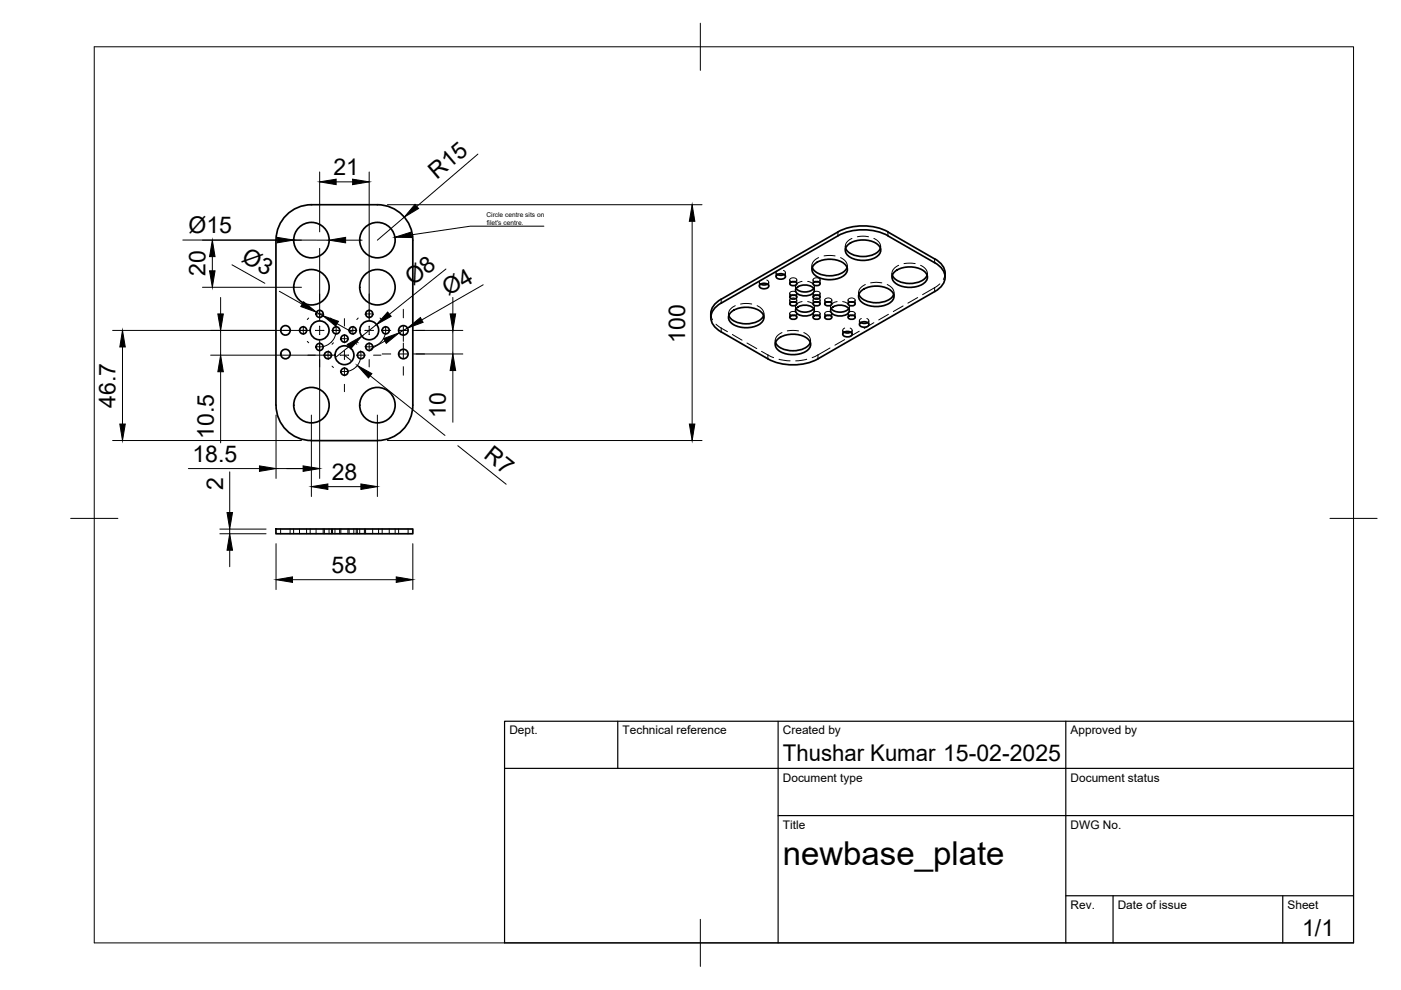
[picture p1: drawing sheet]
<svg xmlns="http://www.w3.org/2000/svg" width="297mm" height="210mm" viewBox="0 0 297 210" stroke-linecap="round" stroke-linejoin="round" font-family="sans-serif">
<!-- layer: Visible -->
<g fill="none" stroke="#000" stroke-width=".36">
<path d="M58.5 50.9v35a7.5 7.5 0 0 0 7.5 7.5M80 43.4h-14a7.5 7.5 0 0 0-7.5 7.5M80 43.4a7.5 7.5 0 0 1 7.5 7.5M87.5 50.9v35a7.5 7.5 0 0 1-7.5 7.5M164.6 58.4a1.25 1.25 0 0 1 1.9 .2 1.16 1.16 0 0 1-2 0zM164.8 58.2a1.57 1.57 0 0 0 1.4 0M167.7 59.8l.5-.1a.58 .58 0 0 1 .7 .5l-.7 .4a.58 .58 0 0 1-.7-.6zM168 59.7h.4M172.2 56.7a4.2 4.2 0 0 0 4.5 1.7 3.4 3.4 0 0 0 2.9-1.7M172.6 59.8l.5-.1a.58 .58 0 0 1 .8 .5l-.8 .4a.58 .58 0 0 1-.7-.6zM172.7 56a5.5 5.5 0 0 1 6.4 0 1.56 1.56 0 0 1-.5 2.7 5.6 5.6 0 0 1-5.9-.4 1.45 1.45 0 0 1 0-2.3zM172.9 59.7h.5"/>
<path d="M177.7 49.2l-25.4 14.6a3.4 3.4 0 0 0-1.6 2.7M177.7 49.2a11.7 11.7 0 0 1 10.6 0M179.3 52.6a4.2 4.2 0 0 0 4.4 1.7 3.4 3.4 0 0 0 3-1.7M179.8 51.9a5.5 5.5 0 0 1 6.4 0 1.56 1.56 0 0 1-.6 2.7 5.6 5.6 0 0 1-5.8-.4 1.45 1.45 0 0 1 0-2.3zM188.3 49.2l9.9 5.7M189.2 58.3a4.2 4.2 0 0 0 4.4 1.8 3.4 3.4 0 0 0 3-1.8M189.7 57.6a5.5 5.5 0 0 1 6.4 0 1.56 1.56 0 0 1-.6 2.7 5.6 5.6 0 0 1-5.8-.4 1.45 1.45 0 0 1 0-2.3zM198.2 54.9l.6 .3a3.4 3.4 0 0 1 1.6 2.7M200.4 57.9v.9M150.7 66.5v.8M152.9 64.3a3.3 3.3 0 0 0-1.8 4.3l1 1.2 .8 .6 9.9 5.7M152.9 64.3l24.8-14.3a11.6 11.6 0 0 1 10.6 0l9.9 5.7a3.3 3.3 0 0 1 1.8 4.4l-1 1.2-.8 .5-24.8 14.3"/>
<path d="M154.5 66.9a4.2 4.2 0 0 0 4.5 1.7 3.4 3.4 0 0 0 2.9-1.7M155 66.2a5.5 5.5 0 0 1 6.4 0 1.56 1.56 0 0 1-.5 2.6 5.6 5.6 0 0 1-5.9-.3 1.45 1.45 0 0 1 0-2.3zM161.1 60.4a1.25 1.25 0 0 1 1.9 .2 1.16 1.16 0 0 1-2 0zM161.3 60.3a1.57 1.57 0 0 0 1.4 0M162.8 76.1a11.7 11.7 0 0 0 10.6 0M164.4 72.6a4.2 4.2 0 0 0 4.5 1.7 3.4 3.4 0 0 0 2.9-1.7M164.9 71.9a5.5 5.5 0 0 1 6.4 0 1.56 1.56 0 0 1-.5 2.7 5.6 5.6 0 0 1-5.9-.4 1.45 1.45 0 0 1 0-2.3zM167.7 62.7l.5-.1a.58 .58 0 0 1 .7 .5l-.7 .3a.58 .58 0 0 1-.7-.5zM167.7 64.1l.5-.1a.58 .58 0 0 1 .7 .5l-.7 .3a.58 .58 0 0 1-.7-.5zM167.7 67l.5-.2a.58 .58 0 0 1 .7 .6l-.7 .3a.58 .58 0 0 1-.7-.5zM168 62.6h.4M168 64h.4"/>
<path d="M168 66.9h.4M168.8 65.4a2.72 2.72 0 0 0 3.7 0M168.8 61.2a2.72 2.72 0 0 0 3.7 0M168.9 65.3a2.63 2.63 0 0 1 3.7 .4 1.63 1.63 0 0 1-1.9 1.3 1.63 1.63 0 0 1-2-1.3zM168.9 61.1a2.63 2.63 0 0 1 3.7 .3 1.63 1.63 0 0 1-1.9 1.3 1.63 1.63 0 0 1-2-1.3zM172.6 64.1l.5-.1a.58 .58 0 0 1 .8 .5l-.8 .3a.58 .58 0 0 1-.7-.5zM172.6 67l.5-.2a.58 .58 0 0 1 .8 .6l-.8 .3a.58 .58 0 0 1-.7-.5zM172.6 62.7l.5-.1a.58 .58 0 0 1 .8 .5l-.8 .3a.58 .58 0 0 1-.7-.5zM172.9 64h.5M172.9 66.9h.5M172.9 62.6h.5M175.1 64.1l.5-.1a.58 .58 0 0 1 .7 .5l-.7 .3a.58 .58 0 0 1-.7-.5z"/>
<path d="M175.1 67l.5-.2a.58 .58 0 0 1 .7 .6l-.7 .3a.58 .58 0 0 1-.7-.5zM175.4 64h.5M175.4 66.9h.5M176.2 65.4a2.72 2.72 0 0 0 3.8 0M176.3 65.3a2.63 2.63 0 0 1 3.8 .4 1.63 1.63 0 0 1-2 1.3 1.63 1.63 0 0 1-2-1.3zM178.7 70.6a1.25 1.25 0 0 1 2 .2 1.16 1.16 0 0 1-2 0zM179 70.4a1.57 1.57 0 0 0 1.4 0M180 67l.6-.2a.58 .58 0 0 1 .7 .6l-.7 .3a.58 .58 0 0 1-.8-.5zM180 64.1l.6-.1a.58 .58 0 0 1 .7 .5l-.7 .3a.58 .58 0 0 1-.8-.5zM180.3 66.9h.5M180.3 64h.5M182.1 62.4a4.2 4.2 0 0 0 4.4 1.7 3.4 3.4 0 0 0 3-1.7"/>
<path d="M182.3 68.6a1.25 1.25 0 0 1 1.9 .2 1.16 1.16 0 0 1-2 0zM182.5 68.4a1.57 1.57 0 0 0 1.4 0M182.6 61.7a5.5 5.5 0 0 1 6.4 0 1.56 1.56 0 0 1-.6 2.7 5.6 5.6 0 0 1-5.8-.4 1.45 1.45 0 0 1 0-2.3zM66 93.4h14M58.5 112.2h29v1h-29z"/>
<circle cx="66" cy="50.9" r="3.8"/>
<circle cx="80" cy="50.9" r="3.8"/>
<circle cx="60.5" cy="75.1" r="1.01"/>
<circle cx="60.5" cy="70" r="1.01"/>
<circle cx="64.3" cy="70" r=".75"/>
<circle cx="66" cy="60.9" r="3.8"/>
<circle cx="67.8" cy="66.6" r=".75"/>
<circle cx="67.8" cy="73.6" r=".75"/>
<circle cx="67.8" cy="70" r="2"/>
<circle cx="69.5" cy="75.3" r=".75"/>
<circle cx="71.3" cy="70" r=".75"/>
<circle cx="73" cy="71.8" r=".75"/>
<circle cx="73" cy="78.8" r=".75"/>
<circle cx="73" cy="75.3" r="2"/>
<circle cx="74.8" cy="70" r=".75"/>
<circle cx="76.5" cy="75.3" r=".75"/>
<circle cx="78.3" cy="73.6" r=".75"/>
<circle cx="78.3" cy="66.6" r=".75"/>
<circle cx="78.3" cy="70" r="2"/>
<circle cx="80" cy="60.9" r="3.8"/>
<circle cx="81.8" cy="70" r=".75"/>
<circle cx="85.5" cy="75.1" r="1.01"/>
<circle cx="85.5" cy="70" r="1.01"/>
<circle cx="66" cy="85.9" r="3.8"/>
<circle cx="80" cy="85.9" r="3.8"/>
</g>
<!-- layer: Hidden -->
<g fill="none" stroke="#000" stroke-width=".21">
<path d="M161 59.9v.8M161.4 59.4a.45 .45 0 0 0-.4 .4 .45 .45 0 0 0 .3 .5M162.6 59.4a.46 .46 0 0 1 .4 .4 .46 .46 0 0 1-.3 .5M163 59.9v.8M164.5 57.8v.8M165 57.3a.46 .46 0 0 0-.5 .4 .46 .46 0 0 0 .3 .5M166.1 57.3a.46 .46 0 0 1 .4 .4 .46 .46 0 0 1-.3 .5M166.5 57.8v.8M167.4 59.3v.8M167.9 59.7a.42 .42 0 0 1-.5-.4 .42 .42 0 0 1 .6-.4h.3a.43 .43 0 0 1 .6 .2 .43 .43 0 0 1-.3 .6h-.2M168.9 59.3v.8M170.1 59.7a1.21 1.21 0 0 0-1.3 1.5"/>
<path d="M171.2 59.7a1.21 1.21 0 0 1 1.3 1.5M172.1 56.3v.8M172.4 59.3v.8M172.9 59.7a.42 .42 0 0 1-.5-.4 .42 .42 0 0 1 .5-.4h.3a.43 .43 0 0 1 .6 .2 .43 .43 0 0 1-.3 .6h-.1M173.6 54.6a1.83 1.83 0 0 0-1.4 2.1M173.9 59.3v.8M174.7 54.3h2.4M178.2 54.6a1.87 1.87 0 0 1 1.4 2.1M179.2 52.2v.9M179.6 56.3v.8M180.6 50.6a1.8 1.8 0 0 0-1.3 2.1M181.8 50.2l1.2-.1 1.1 .1"/>
<path d="M184.6 60l1.2-.1 1.2 .1M185.3 50.5a1.88 1.88 0 0 1 1.3 2.2M186.7 52.2v.9M189.1 57.9v.9M190.5 56.3a1.83 1.83 0 0 0-1.3 2M191.7 55.9h2.3M195.2 56.3a1.87 1.87 0 0 1 1.4 2M196.6 57.9v.9M200.4 57.9l-.4 1.4M150.7 66.5l.4 1.3M151.8 68.7l2.4 1.6M154.5 66.5v.8"/>
<path d="M155.3 70.9l2 1.2M155.9 64.8a1.88 1.88 0 0 0-1.4 2.1M157 64.5l1.2-.2 1.2 .2M158.4 72.7l2 1.2M160.5 64.8a1.84 1.84 0 0 1 1.4 2.1M161.5 74.5l2.5 1.3M162 66.5v.8M164.4 72.2v.8M165.2 76.2l2.3 .3M165.8 70.5a1.84 1.84 0 0 0-1.4 2.1M166.9 70.2h2.4M167.4 62.2v.8"/>
<path d="M167.4 63.6v.8M167.4 66.5v.8M167.9 62.6a.45 .45 0 0 1-.5-.5 .45 .45 0 0 1 .7-.3h.2a.45 .45 0 0 1 .6 .3 .45 .45 0 0 1-.5 .5M167.9 64a.42 .42 0 0 1-.5-.4 .42 .42 0 0 1 .6-.4h.4a.42 .42 0 0 1 .5 .4 .42 .42 0 0 1-.5 .4M167.9 66.9a.42 .42 0 0 1-.5-.4 .42 .42 0 0 1 .6-.4l.3-.1a.43 .43 0 0 1 .6 .3 .43 .43 0 0 1-.3 .5l-.2 .1M168.7 60.8v.8M168.7 65v.9M168.9 62.2v.8M168.9 63.6v.8M168.9 66.5v.8M170.1 63.9a1.21 1.21 0 0 0-1.3 1.5M170.4 70.5a1.79 1.79 0 0 1 1.4 2.1"/>
<path d="M171 76.2l-2.3 .3M171.2 63.9a1.21 1.21 0 0 1 1.3 1.5M171.9 72.2v.8M172.4 62.2v.8M172.4 63.6v.8M172.4 66.5v.8M172.7 60.8v.8M172.7 65v.9M172.9 64a.42 .42 0 0 1-.5-.4 .42 .42 0 0 1 .5-.4h.5a.42 .42 0 0 1 .5 .4 .42 .42 0 0 1-.5 .4M172.9 66.9a.42 .42 0 0 1-.5-.4 .42 .42 0 0 1 .5-.4l.3-.1a.43 .43 0 0 1 .6 .3 .43 .43 0 0 1-.3 .5l-.1 .1M172.9 62.6a.45 .45 0 0 1-.5-.5 .45 .45 0 0 1 .7-.3h.1a.45 .45 0 0 1 .7 .3 .45 .45 0 0 1-.5 .5M173.9 62.2v.8"/>
<path d="M173.9 63.6v.8M173.9 66.5v.8M174.9 63.6v.8M174.9 66.5v.8M175.4 64a.42 .42 0 0 1-.5-.4 .42 .42 0 0 1 .5-.4h.4a.42 .42 0 0 1 .6 .4 .42 .42 0 0 1-.5 .4M175.4 66.9a.42 .42 0 0 1-.5-.4 .42 .42 0 0 1 .5-.4l.3-.1a.43 .43 0 0 1 .6 .3 .43 .43 0 0 1-.3 .5l-.1 .1M176 73.8l-3.8 2M176.1 65v.9M176.4 63.6v.8M176.4 66.5v.8M177.5 63.9a1.21 1.21 0 0 0-1.3 1.5M178.7 63.9a1.21 1.21 0 0 1 1.3 1.5"/>
<path d="M178.7 70v.9M179.1 69.6a.45 .45 0 0 0-.4 .4 .45 .45 0 0 0 .3 .4M179.1 72l-2.1 1.2M179.8 63.6v.8M179.8 66.5v.8M180.1 65v.9M180.3 69.6a.45 .45 0 0 1 .4 .4 .45 .45 0 0 1-.3 .4M180.3 66.9a.42 .42 0 0 1-.5-.4 .42 .42 0 0 1 .5-.4h.5a.42 .42 0 0 1 .5 .3 .42 .42 0 0 1-.5 .5M180.3 64a.42 .42 0 0 1-.5-.4 .42 .42 0 0 1 .5-.4h.5a.42 .42 0 0 1 .5 .4 .42 .42 0 0 1-.5 .4M180.7 70v.9M181.3 63.6v.8M181.3 66.5v.8"/>
<path d="M182 62v.8M182.2 70.2l-2.1 1.2M182.2 68v.8M182.6 67.5a.45 .45 0 0 0-.4 .4 .45 .45 0 0 0 .3 .5M183.5 60.3a1.84 1.84 0 0 0-1.4 2.1M183.8 67.5a.45 .45 0 0 1 .4 .4 .45 .45 0 0 1-.3 .5M184.2 68v.8M185.3 68.4l-2.1 1.2M188.1 60.3a1.84 1.84 0 0 1 1.4 2.1M188.4 66.6l-2.1 1.2M189.5 62v.8M191.5 64.9l-2.1 1.2"/>
<path d="M194.6 63.1l-2.1 1.2M199.3 60.2l-3.7 2.3M59.5 112.2v1M61.5 112.2v1M62.3 112.2v1M63.5 112.2v1M65 112.2v1M65.8 112.2v1M67 112.2v1M68.5 112.2v1M68.8 112.2v1M69.8 112.2v1"/>
<path d="M70.3 112.2v1M70.5 112.2v1M71 112.2v1M72 112.2v1M72.3 112.2v1M73.8 112.2v1M74 112.2v1M75 112.2v1M75.5 112.2v1M75.8 112.2v1M76.3 112.2v1M77.3 112.2v1"/>
<path d="M77.5 112.2v1M79 112.2v1M80.3 112.2v1M81 112.2v1M82.5 112.2v1M83.8 112.2v1M84.5 112.2v1M86.5 112.2v1"/>
</g>
<!-- layer: Visible Narrow -->
<path d="M177.7 49.2v.8M188.3 49.2v.8M198.2 54.9v.8M152.9 63.5v.8" fill="none" stroke="#000" stroke-width=".21"/>
<!-- layer: Hidden Narrow -->
<path d="M152.9 69.6v.8M162.8 75.3v.8M173.4 75.3v.8M198.2 61v.8" fill="none" stroke="#000" stroke-width=".21"/>
<!-- layer: BORDER -->
<path d="M20 9.9h267v190h-267zM148.5 4.9v10M15 109.9h10M282 109.9h10M148.5 194.9v10" fill="none" stroke="#000" stroke-width=".21"/>
<!-- layer: TITLEBLOCK -->
<path d="M107 152.9h180v47h-180zM131 152.9v10M165 152.9v47M226 152.9v47M107 162.9h180M165 172.9h122M226 189.9h61M236 189.9v10M272 189.9v10" fill="none" stroke="#000" stroke-width=".25"/>
<!-- layer: FD_Dimensions -->
<g fill="none" stroke="#000" stroke-width=".21">
<path d="M67.8 36.5v12.7M71.3 38.6h3.5M78.3 36.5v31.5M101.3 32.7l-12.9 11.1M38.8 50.9h20M42.9 50.9h21M45 54.4v3M49.2 56.1l7 4M62.3 50.9h7.5M67.8 52.7v15.3M73.3 50.9h3.5M82.1 43.4h66.7"/>
<path d="M85.7 46l-5.7 4.9M94.6 57l-12 9.6M146.7 46.9v43M23.9 70.1h41.8M26 73.6v16.3M42.9 60.9h21M44.7 75.3h26.2M46.8 63.1v3.5M46.8 70.1v5.2M46.8 78.8v15.1M59.2 61.8l4.9 2.7M67.1 66.2l1.3 .7"/>
<path d="M67.8 72.2v29.2M71.5 68.6l3 1.8M73 75.3l1.4 1.1M74 73.5l-2.8 2.2M78.5 79.7l15.8 12.6M79.8 68.8l-3.1 2.5M81.6 72.3l-3 1.7M86.4 69.6l-1.8 1M87.6 70.1h10.5M87.6 75h10.5M96 63.1v3.5M96 70.1v4.9"/>
<path d="M96 78.6v10.9M102.4 60.4l-13 7.4M23.9 93.4h40M39.9 99.3h15.1M58.5 88v13.4M58.5 99.3h9.3M66 88v17.3M80 88v17.3M82.1 93.4h66.7M97.1 94.5l10.2 8.2M46.6 113.2h9.8M46.6 112.2h9.8"/>
<path d="M48.7 100v8.7M48.7 112.2v1M48.7 116.7v3.5M58.5 115.3v9.7M69.5 103.2h7M87.5 115.3v9.7M62 122.9h22"/>
</g>
<g fill="#000" stroke="#000" stroke-width=".21">
<path d="M67.8 38.6l3.5-.6v1.2zM74.8 38l3.5 .6-3.5 .6zM45 50.9l.6 3.5h-1.2zM44.4 57.4h1.2l-.6 3.5zM58.8 50.3l3.5 .6-3.5 .6zM69.8 50.9l3.5-.6v1.2zM88 43.3l.8 .9-3.1 1.8zM146.7 43.4l.6 3.5h-1.1zM26 70.1l.6 3.5h-1.2zM46.2 66.6h1.1l-.5 3.5zM46.8 75.3l.5 3.5h-1.1zM64.3 64l2.8 2.2-3.3-1.2z"/>
<path d="M68.4 66.9l3.4 1.2-.6 1zM73.6 73l3.1-1.7-2.4 2.6zM75.8 77.5l3 1.7-.7 .9zM81.3 71.8l3.3-1.2-2.7 2.2zM82.2 66.2l.7 .9-3.1 1.7zM86.4 69.6l2.7-2.3 .6 1zM95.4 66.6h1.2l-.6 3.5zM96 75l.6 3.6h-1.2zM25.4 89.9h1.2l-.6 3.5zM55 98.8l3.5 .5-3.5 .6zM64.3 98.8l3.5 .5-3.5 .6zM146.2 89.9h1.1l-.6 3.5z"/>
<path d="M48.7 113.2l.6 3.5h-1.2zM48.1 108.7h1.2l-.6 3.5zM66 103.2l3.5-.6v1.2zM76.5 102.6l3.5 .6-3.5 .6zM58.5 122.9l3.5-.6v1.2zM84 122.3l3.5 .6-3.5 .6z"/>
</g>
<!-- layer: Smart Centers -->
<g fill="none" stroke="#000" stroke-width=".21">
<path d="M60 70.1h1.6M63.4 70.1h1.8M64.4 69.2l-.1 .7 .1 1M65.2 72.4l.2 .3M65.3 75.3h1.5M65.4 67.4l-.2 .3M66.9 70.1h1.8M66.9 73.4l1.1 .1 .7-.1M66.9 66.7l1.1-.2 .7 .2M67.8 62.3v1.6M67.8 65.7v1.8M67.8 69.2v1.7"/>
<path d="M67.8 72.7v1.8M67.8 76.2v1.6M68.6 75.3h1.8M69.6 74.4l-.1 .7 .1 1.1M70.1 67.4l.3 .3M70.4 70.1h1.8M70.4 77.6l.3 .3M70.7 72.7l-.3 .3M71.1 71a3.5 3.5 0 0 1-2.4 2.4M71.2 69.2l.1 .7-.1 1M72.1 75.3h1.8M72.1 71.9l1.1-.1 .7 .1"/>
<path d="M72.1 78.7l.8 .1 1-.1M73 67.6v1.5M73 70.9v1.8M73 74.4v1.8M73 77.9v1.8M73.9 70.1h1.8M74.9 69.2l-.1 .7 .1 1M75.3 72.7l.3 .3M75.6 75.3h1.8M75.6 72.4l.3 .3M75.9 67.4l-.3 .3M76.4 76.2a3.5 3.5 0 0 1-2.5 2.5"/>
<path d="M76.4 74.4l.1 .7-.1 1.1M77.4 70.1h1.8M77.4 73.4l1.1 .1 .7-.1M77.4 66.7l1.1-.2 .7 .2M78.3 62.3v1.6M78.3 65.7v1.8M78.3 69.2v1.7M78.3 72.7v1.8M78.3 76.2v1.6M79.2 75.3h1.6M80.6 67.4l.3 .3M80.9 70.1h1.9"/>
<path d="M81 75h1.8M81.6 71a3.5 3.5 0 0 1-2.4 2.4M81.7 69.2l.1 .7-.1 1M84.5 70.1h1.9M84.6 75h1.8M85.5 65.6v1.8M85.5 69.2v3.2M85.5 72.7v3.3M85.5 77.7v1.9M88.2 70.1h1.8M88.2 75h1.8M73 81.5v1.6"/>
</g>
<!-- layer: Leaders -->
<path d="M83.7 50.3l3.4-1.1 .2 1.2z" fill="#000" stroke="#000" stroke-width=".21"/>
<path d="M115.3 48h-15.6l-12.5 1.8" fill="none" stroke="#000" stroke-width=".21"/>
<text font-size="7" x="166" y="183.4">newbase_plate</text>
<g font-size="4.9">
<text x="70.7" y="37.2">21</text>
<text x="92.6" y="38.2" transform="rotate(-41 92.6 38.2)">R15</text>
<text x="40" y="49.4">Ø15</text>
<text x="43.6" y="58.6" transform="rotate(-90 43.6 58.6)">20</text>
<text x="51" y="55.4" transform="rotate(29 51 55.4)">Ø3</text>
<text x="87.6" y="60.7" transform="rotate(-39 87.6 60.7)">Ø8</text>
<text x="95" y="62.9" transform="rotate(-30 95 62.9)">Ø4</text>
<text x="145.3" y="72.6" transform="rotate(-90 145.3 72.6)">100</text>
<text x="24.5" y="86.4" transform="rotate(-90 24.5 86.4)">46.7</text>
<text x="94.6" y="88.7" transform="rotate(-90 94.6 88.7)">10</text>
<text x="45.3" y="93" transform="rotate(-90 45.3 93)">10.5</text>
<text x="40.8" y="97.9">18.5</text>
<text x="70.3" y="101.7">28</text>
<text x="102.4" y="97" transform="rotate(39 102.4 97)">R7</text>
<text x="47.3" y="103.9" transform="rotate(-90 47.3 103.9)">2</text>
<text x="70.3" y="121.4">58</text>
<text x="166" y="161.4">Thushar Kumar 15-02-2025</text>
<text x="276.1" y="198.6">1/1</text>
</g>
<g font-size="2.5">
<text x="108" y="155.7">Dept.</text>
<text x="132" y="155.7">Technical reference</text>
<text x="166" y="155.7">Created by</text>
<text x="227" y="155.7">Approved by</text>
<text x="166" y="165.7">Document type</text>
<text x="227" y="165.7">Document status</text>
<text x="166" y="175.7">Title</text>
<text x="227" y="175.7">DWG No.</text>
<text x="227" y="192.7">Rev.</text>
<text x="237" y="192.7">Date of issue</text>
<text x="273" y="192.7">Sheet</text>
</g>
<g font-size="1.4">
<text x="103.1" y="46.1">Circle centre sits on</text>
<text x="103.2" y="47.8">filet's centre.</text>
</g>
</svg>
